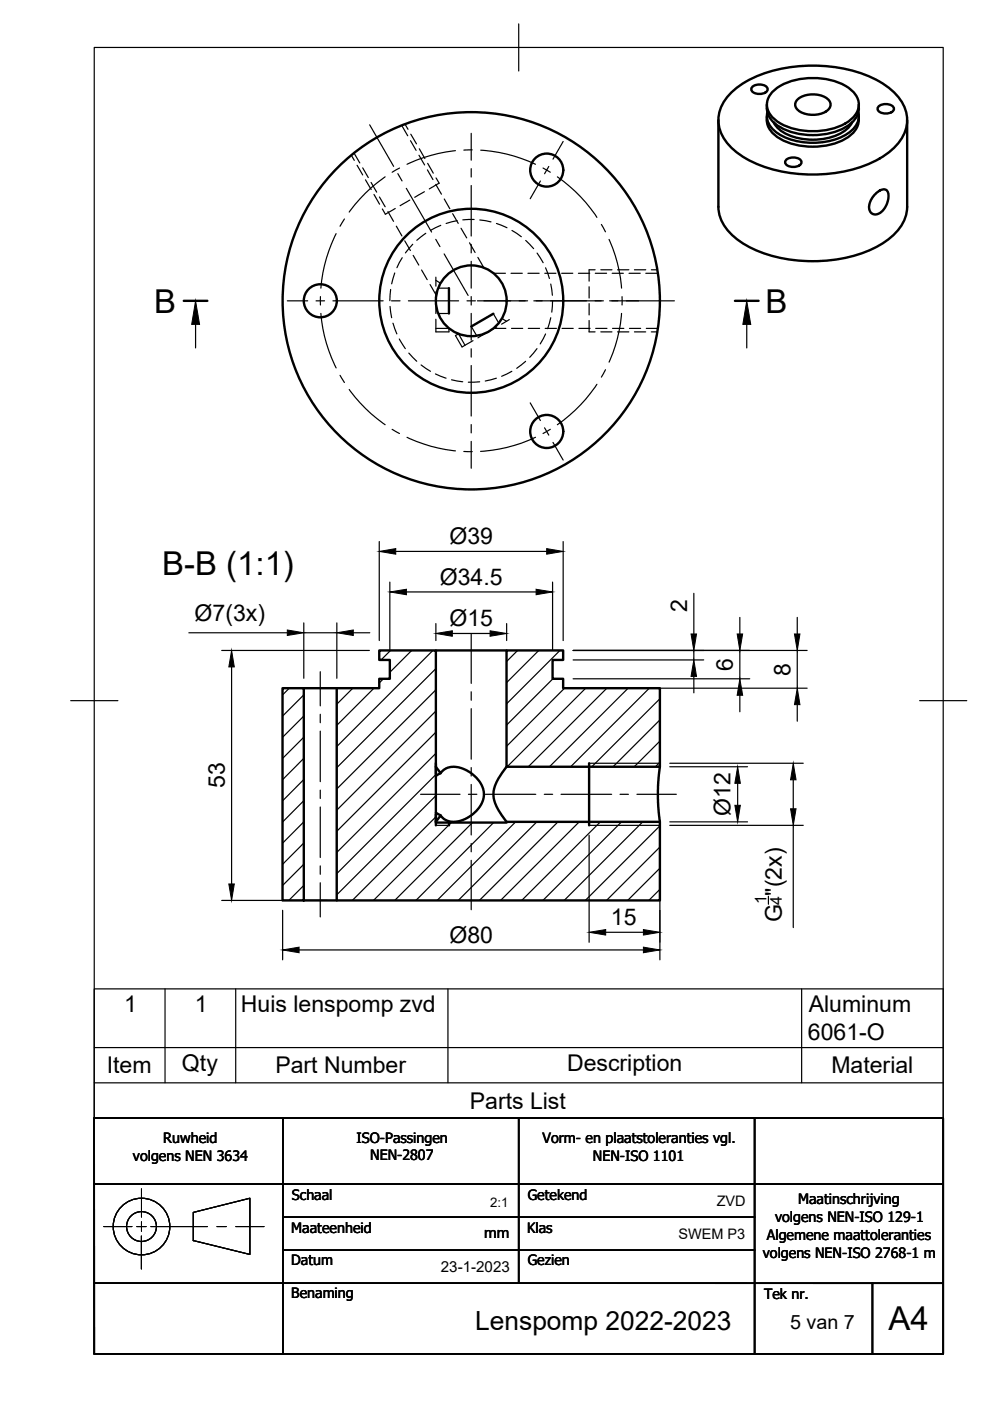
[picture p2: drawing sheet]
<svg xmlns="http://www.w3.org/2000/svg" width="210mm" height="297mm" viewBox="0 0 210 297" stroke-linecap="round" stroke-linejoin="round" font-family="sans-serif">
<!-- layer: Hidden -->
<g fill="none" stroke="#000" stroke-width=".25">
<path d="M75.1 32.4l1.2 2.2M76.9 35.6l1.2 2M78.7 38.7l1.2 2M85.2 26.6l1.2 2.2M87 29.8l1.2 2.1M88.8 32.9l1.2 2.1M90.6 36l1.2 2.1M92.4 39.1l1.2 2.1M93.1 38.8l-2.1 1.3M80.5 41.8l1.2 2M82.3 44.9l1.1 2M83.7 57.9l-.7 2.3"/>
<path d="M83.8 44.2l-2.1 1.2M84 47.9l1.2 2.1M85.3 54.6l-1.1 2.2M85.8 51.1l1.2 2M86.9 42.4l-2.1 1.2M87.5 51.8l-1.5 1.8M87.6 54.2l1.2 2M89.4 57.2l1.2 2.1M90 40.6l-2.1 1.2M90.3 49.5l-1.9 1.5M92.4 59.4l1 .6M92.4 58.8v1.9"/>
<path d="M93.5 47.8l-2.2 1M94.2 42.2l1.2 2.1M96 45.3l1.2 2.1M96.9 46.8l-2.3 .6M97.7 48.4l1.3 2M99.5 51.5l1.2 2M100.5 46.6h-2.4M101.3 54.6l1.3 2.2M101.7 46.6l2.4 .4M104.6 57.9h2.6M105.3 47.4l2.2 .9M108.4 57.9h2.3"/>
<path d="M108.5 48.9l2 1.3M111.5 51l1.6 1.7M111.9 57.9h2.4M113.9 53.7l1.2 2M115.5 57.9h2.4M115.7 56.8l.8 2.2M119.1 57.9h2.4M122.6 57.9h2.4M124.9 57.2v2.4M126.2 57.9h2.4M129.8 57.9h2.4M133.4 57.9h2.3"/>
<path d="M136.9 57.9h2.6M82.7 65l.3 2.4M82.8 61.4l-.1 2.4M83.3 68.5l.8 2.3M84.7 71.9l1.2 2M86.7 74.9l1.6 1.7M89.3 77.4l2 1.3M91.2 60.3l1.2 2.1M92.3 79.3l2.3 .9M92.4 61.9v4.6M92.4 67.7v2.7M92.4 69.6h2.8v.8"/>
<path d="M96.6 71.1l.6-.3 1.4 2.4M100.3 72.2l-2.3 1.4M104.8 69.6h2.5M105.3 69.3l-4 2.3M106.4 67.5l1 .6M108 67.8l-1.7 .9M108.5 69.6h2.3M108.5 78.7l-2.1 1.1M111.4 76.6l-1.8 1.5M112 69.6h2.4M113.9 73.9l-1.6 1.9M115.6 69.6h2.4"/>
<path d="M115.7 70.8l-1.2 2.1M116.8 67.4l-.7 2.3M116.8 60.2l.3 2.4M117.2 63.8l-.2 2.4M119.2 69.6h2.3M122.7 69.6h2.4M124.9 60.8v2.4M124.9 64.4v2.4M124.9 68v2.4M126.3 69.6h2.4M129.9 69.6h2.4M133.5 69.6h2.3"/>
<path d="M137 69.6h2.5M95.7 80.5l2.4 .4M101.7 80.9l-2.4 .1M105.2 80.2l-2.3 .6"/>
</g>
<!-- layer: Visible -->
<g fill="none" stroke="#000" stroke-width=".51">
<path d="M159.5 18.5a2.28 2.28 0 0 1 3.3 .3 1.51 1.51 0 0 1-2 1.1 1.33 1.33 0 0 1-1.5-1.1zM163.8 19.5a12.5 12.5 0 0 1 9.8-2.9 10.4 10.4 0 0 1 7.9 3.6 3.8 3.8 0 0 1-1.3 5.3 14.6 14.6 0 0 1-15.7 0 3.8 3.8 0 0 1-.7-6zM152.3 25.5v18.3a9.1 9.1 0 0 0 4.6 7.4 29 29 0 0 0 19.5 3.9 22.9 22.9 0 0 0 13.5-5.8 8.2 8.2 0 0 0 2.4-5.5v-18.3M154.6 20.1a21.7 21.7 0 0 1 13.2-5.9 31 31 0 0 1 18.7 3.1 10.9 10.9 0 0 1 5.7 7.1 8 8 0 0 1-3.2 7.4 26.3 26.3 0 0 1-17.6 5.2 25.8 25.8 0 0 1-15.8-5.2 7.7 7.7 0 0 1-2.5-9.6zM162.6 22.2v.8M162.6 24.6v.9M162.6 25.5a4.9 4.9 0 0 0 2.8 3.9 14.9 14.9 0 0 0 14.6-.5 4.6 4.6 0 0 0 2.1-3.4M162.7 23.8a4.2 4.2 0 0 0 2.5 4.6 14.7 14.7 0 0 0 15.1-.5 4 4 0 0 0 1.7-4.1M164 25.9a7.9 7.9 0 0 0 6.1 3.5 12 12 0 0 0 9.7-2.3l.9-1.2M166.6 33.9a2.28 2.28 0 0 1 3.3 .3 1.51 1.51 0 0 1-2 1.2 1.33 1.33 0 0 1-1.4-1.2zM169.2 21a5.5 5.5 0 0 1 6.3 0 1.56 1.56 0 0 1-.5 2.7 5.6 5.6 0 0 1-5.8-.4 1.45 1.45 0 0 1 0-2.3zM182.1 22.2a4.6 4.6 0 0 1-2.9 4.8 14.9 14.9 0 0 1-14.6-.5 4.6 4.6 0 0 1-2-3.5"/>
<path d="M182.1 24.6v.9M186.2 22.6a2.28 2.28 0 0 1 3.3 .3 1.51 1.51 0 0 1-2 1.2 1.33 1.33 0 0 1-1.4-1.2zM185.5 41.3l.6-.6a1.4 1.4 0 0 1 2-.2l.3 .6v.9l-.6 1.7a2.25 2.25 0 0 1-2.9 1.6 2.35 2.35 0 0 1 0-3.2zM95.2 61.1v5.4M104.6 66.5l-4.7 2.7M92.4 137.9h15M59.9 145.9h4.5v45h-4.5zM64.4 145.9h7M71.4 145.9v45h68.5v-16.6l-47.5 .1M71.4 145.9h9v-2h2.3v-4h-2.3v-2h12v36.4l1-1.4 1.1 1 1.2 .3 1.7-.1 1.5-.6a6 6 0 0 0 3.7-5.3l-.2-.9-.4-1.1a6.6 6.6 0 0 0-7.1-3.4l-1 .6-.5 .5-1-1.3M92.4 161.8v2.4M92.4 172.7v2.3"/>
<path d="M92.4 172.3l1 .6M93.4 163.9l-1 .6M95.2 174.4v.6M107.4 162.6l-2 3-.6 1.6-.2 .9 .2 1.5 .4 1.3 2.2 3.4M124.9 161.8v13.2M139.9 162.6h-32.5v-24.7h12v2h-2.2v4h2.2v2h20.5v16.7l-.4 4.8 .1 3.5 .3 3.4M64.4 190.9h7"/>
<circle cx="115.9" cy="36.1" r="3.5"/>
<circle cx="67.9" cy="63.8" r="3.5"/>
<circle cx="99.9" cy="63.8" r="40"/>
<circle cx="99.9" cy="63.8" r="19.5"/>
<circle cx="99.9" cy="63.8" r="7.5"/>
<circle cx="115.9" cy="91.5" r="3.5"/>
</g>
<!-- layer: Hidden Narrow -->
<g fill="none" stroke="#000" stroke-width=".25">
<path d="M74.5 32.9l.6 1.1M75.7 35l1.2 2.1M77.5 38.1l1.2 2.1M85.9 26.3l.6 1.1M87.1 28.5l1.2 2M88.9 31.5l1.2 2.1M90.7 34.6l1.2 2.1M92.5 37.7l.6 1.1M79.3 41.2l1.2 2.1M81.1 44.3l.6 1.1M124.9 57.2h1.3M127.4 57.2h2.4"/>
<path d="M130.9 57.2h2.4M134.5 57.2h2.4M138.1 57.2h1.3M92.4 70.4h2.8M96.6 71.1l1.4 2.5M124.9 70.4h1.3M127.4 70.4h2.4M130.9 70.4h2.4M134.5 70.4h2.4M138.1 70.4h1.3"/>
</g>
<!-- layer: Visible Narrow -->
<path d="M92.9 61.1h2.3M92.9 66.5h2.3M99.9 69.2l1.2 2M104.6 66.5l1.1 2M92.4 175h2.8M124.9 175h15M124.9 161.8h15" fill="none" stroke="#000" stroke-width=".25"/>
<!-- layer: Border -->
<path d="M20 10.1h180v276.9h-180zM110 5.1v10M15 148.6h10M195 148.6h10" fill="none" stroke="#000" stroke-width=".25"/>
<!-- layer: TitleBlock -->
<path d="M30 252.1v5.9M30 259v2.1M22 260.1h6M29 260.1h2M30 262.1v7M32 260.1h12M46 260.1h2M50 260.1h6" fill="none" stroke="#000" stroke-width=".21"/>
<path d="M20 237.1h180v49.9h-180zM60 237.1v49.9M110 237.1v35M160 237.1v49.9M20 251h180M60 258h100M20 272l180 .1M60 265.1h100M185 272v15" fill="none" stroke="#000" stroke-width=".36"/>
<g fill="none" stroke="#000" stroke-width=".25">
<path d="M41 263l12 3v-12l-12 3.1v5.9"/>
<circle cx="30" cy="260" r="6"/>
<circle cx="30" cy="260" r="3.2"/>
</g>
<!-- layer: Hatching -->
<g fill="none" stroke="#000" stroke-width=".25">
<path d="M82.8 137.9l-2 2M87.3 137.9l-4.6 4.6M91.8 137.9l-20.4 20.4M109.7 137.9l-2.3 2.3M114.2 137.9l-6.8 6.8M118.7 137.9l-11.3 11.3M61.3 145.9l-1.4 1.4M64.4 147.3l-4.5 4.5M64.4 151.8l-4.5 4.5M64.4 156.3l-4.5 4.5M74.8 145.9l-3.4 3.4M79.3 145.9l-7.9 7.9"/>
<path d="M81.3 143.9l-.9 .9M92.4 141.8l-21 21M92.4 146.3l-21 21M92.4 150.8l-21 21M92.4 155.2l-21 21M92.4 159.7l-21 21M117.2 143.9l-9.8 9.8M119.7 145.9l-12.3 12.3M124.2 145.9l-16.7 16.7M128.7 145.9l-16.7 16.7M133.2 145.9l-16.7 16.7M137.7 145.9l-16.7 16.7"/>
<path d="M139.9 148.2l-14.4 14.4M139.9 152.6l-9.9 10M139.9 157.1l-5.4 5.5M64.4 160.8l-4.5 4.5M64.4 165.3l-4.5 4.5M64.4 169.8l-4.5 4.5M64.4 174.3l-4.5 4.5M64.4 178.7l-4.5 4.5M92.4 164.2l-21 21M92.4 168.7l-21 21M92.4 173.2l-17.7 17.7M95.7 174.4l-16.5 16.5"/>
<path d="M100.2 174.4l-16.5 16.5M104.7 174.4l-16.5 16.5M109.3 174.3l-16.6 16.6M113.8 174.3l-16.6 16.6M118.3 174.3l-16.7 16.6M122.8 174.3l-16.7 16.6M127.3 174.3l-16.7 16.6M131.8 174.3l-16.7 16.6M136.3 174.3l-16.7 16.6M139.9 161.6l-.9 1M139.9 175.1l-15.8 15.8M139.9 179.6l-11.3 11.3"/>
<path d="M64.4 183.2l-4.5 4.5M64.4 187.7l-3.2 3.2M139.9 184.1l-6.8 6.8M139.9 188.6l-2.3 2.3"/>
</g>
<!-- layer: Section Lines -->
<path d="M39 63.8h5M155.8 63.8h5" fill="none" stroke="#000" stroke-width=".51"/>
<path d="M41.5 68.8v5M158.3 68.8v5" fill="none" stroke="#000" stroke-width=".25"/>
<path d="M41.5 63.8l.8 5h-1.7zM158.3 63.8l.9 5h-1.7z" fill="#000" stroke="#000" stroke-width=".21"/>
<!-- layer: Parts Lists -->
<path d="M20 209.7h180v27.4h-180zM35 209.7v19.9M50 209.7v19.9M95 209.7v19.9M170 209.7v19.9M20 229.6h180M20 222.1h180" fill="none" stroke="#000" stroke-width=".25"/>
<!-- layer: FD_Dimensions -->
<g fill="none" stroke="#000" stroke-width=".25">
<path d="M80.4 114.8v21M83.9 116.9h32M119.4 114.8v21M40 134.2h20.9M47 137.9h31.3M64.4 132.1v11.7M64.4 134.2h7M71.4 132.1v11.7M74.9 134.2h3.5M82.7 123.4v14.4M86.2 125.5h27.5M92.4 132.2v3.6"/>
<path d="M95.9 134.3h8M107.4 132.2v3.6M117.2 123.4v14.4M121.5 137.9h49.6M121.5 139.9h27.7M147.1 125.8v8.6M147.1 137.9v2M156.9 130.9v3.5M156.9 137.9v6M169 130.9v3.5M169 137.9v8M49.1 141.4v46"/>
<path d="M121.5 145.9h49.6M121.5 143.9h37.5M147.1 143.4v3.5M156.9 147.4v3.5M169 149.4v3.5M124.9 177.1v22.7M139.9 177.1v26.4M142 161.8h28.3M142 175h28.3M142 174.3h16.5M142 162.6h16.5M156.4 166.1v4.6"/>
<path d="M168.2 165.3v6.2M168.2 175v21.7M47 190.9h22.3M59.9 193v10.5M128.4 197.7h8M162.9 190v1.7M63.4 201.4h73"/>
</g>
<g fill="#000" stroke="#000" stroke-width=".21">
<path d="M80.4 116.9l3.5-.6v1.2zM115.9 116.3l3.5 .6-3.5 .6zM60.9 133.6l3.5 .6-3.5 .5zM71.4 134.2l3.5-.6v1.1zM82.7 125.5l3.5-.6v1.2zM92.4 134.3l3.5-.6v1.2zM103.9 133.7l3.5 .6-3.5 .6zM113.7 124.9l3.5 .6-3.5 .6zM146.5 134.4h1.2l-.6 3.5zM156.3 134.4h1.2l-.6 3.5zM168.4 134.4h1.2l-.6 3.5zM49.1 137.9l.6 3.5h-1.2z"/>
<path d="M147.1 139.9l.6 3.5h-1.2zM156.9 143.9l.6 3.5h-1.2zM169 145.9l.6 3.5h-1.2zM155.8 170.7h1.2l-.6 3.6zM156.4 162.6l.6 3.5h-1.2zM168.2 161.8l.6 3.5h-1.2zM167.6 171.5h1.2l-.6 3.5zM48.5 187.4h1.2l-.6 3.5zM124.9 197.7l3.5-.6v1.2zM136.4 197.1l3.5 .6-3.5 .6zM59.9 201.4l3.5-.6v1.2zM136.4 200.8l3.5 .6-3.5 .6z"/>
</g>
<!-- layer: Smart Centers -->
<g fill="none" stroke="#000" stroke-width=".25">
<path d="M78.4 26.5l5.1 8.8M81.7 37.5a31.5 31.5 0 0 0-7.7 7.5M84.3 36.8l.9 1.6M84.7 35.6l-1.6 .9M86.1 39.9l5.4 9.3M96.6 31.9a32.3 32.3 0 0 0-10.3 2.9M99.9 28.3v5.7M99.9 35.8v1.7M99.9 39.3v10.7M100.1 31.8h-1.8M101.9 31.8a31.7 31.7 0 0 1 11.6 3M114.6 38.4l-2.2 3.7"/>
<path d="M115.1 35.6l1.6 .9M116.4 35.3l-.9 1.5M118.2 37.5a31.5 31.5 0 0 1 8.4 8.6M119.4 30l-2.2 3.7M71.3 49.5a31.3 31.3 0 0 0-3.3 11.6M73 46.4l-.9 1.6M92.4 50.7l.9 1.6M94.2 53.8l5.1 8.8M99.9 51.8v1.8M99.9 55.4v5.7M127.5 47.6l.9 1.6M129.1 50.8a30.6 30.6 0 0 1 2.7 10.3"/>
<path d="M60.9 63.8h4.3M67 63.8h1.8M67.9 62.9v1.8M68 66.4a31.3 31.3 0 0 0 3.3 11.6M70.6 63.8h10.6M72.1 79.6l.9 1.5M83 63.8h1.8M86.6 63.8h10.6M99 63.8h1.8M99.9 62.9v1.8M99.9 66.4v5.7M99.9 73.9v1.8"/>
<path d="M99.9 77.5v10.7M101.2 63.8h10.7M113.2 63.8h14.7M128.4 78.4l-.9 1.6M129.2 63.8h13.8M131.8 66.4a30.6 30.6 0 0 1-2.7 10.4M131.9 62.9v1.8M74 82.6a31.5 31.5 0 0 0 7.7 7.5M83.1 91l1.6 .9M86.3 92.7a30.9 30.9 0 0 0 10.3 2.9M98.3 95.7l1.8 .1M99.9 90v1.8"/>
<path d="M99.9 93.6v5.7M112.4 85.4l2.2 3.8M113.5 92.7a31.7 31.7 0 0 1-11.6 3M115.5 90.7l.9 1.6M116.7 91l-1.6 .9M117.2 93.8l2.2 3.7M126.6 81.5a31.8 31.8 0 0 1-8.4 8.6M99.9 134.4v10.5M67.9 142.4v7.3M67.9 151.4v1.8M67.9 155v10.7M99.9 146.7v1.8"/>
<path d="M99.9 150.2v10.8M67.9 167.5v1.8M67.9 171.1v10.7M89.2 168.4h8.3M99.3 168.4h1.8M99.9 162.7v1.8M99.9 166.3v10.7M99.9 178.8v1.8M102.9 168.4h10.7M115.4 168.4h1.8M119 168.4h10.7M131.5 168.4h1.7"/>
<path d="M135 168.4h8.4M67.9 183.6v1.8M67.9 187.2v7.2M99.9 182.4v10.5"/>
</g>
<g font-size="7">
<text x="32.7" y="66.3">B</text>
<text x="162.3" y="66.3">B</text>
<text x="34.4" y="121.9">B-B (1:1)</text>
<text x="188.4" y="282">A4</text>
</g>
<text font-size="5.6" x="100.8" y="282">Lenspomp 2022-2023</text>
<g font-size="4.9">
<text x="95.3" y="115.4">Ø39</text>
<text x="93.3" y="124">Ø34.5</text>
<text x="41.3" y="131.7">Ø7(3x)</text>
<text x="145.7" y="129.7" transform="rotate(-90 145.7 129.7)">2</text>
<text x="95.3" y="132.8">Ø15</text>
<text x="155.4" y="142.2" transform="rotate(-90 155.4 142.2)">6</text>
<text x="167.6" y="143.3" transform="rotate(-90 167.6 143.3)">8</text>
<text x="47.6" y="167.1" transform="rotate(-90 47.6 167.1)">53</text>
<text x="154.9" y="173" transform="rotate(-90 154.9 173)">Ø12</text>
<text x="129.5" y="196.2">15</text>
<text x="165.8" y="195.5" transform="rotate(-90 165.8 195.5)">G &quot;(2x)</text>
<text x="95.3" y="199.9">Ø80</text>
<text x="26.3" y="214.6">1</text>
<text x="41.3" y="214.6">1</text>
<text x="51.1" y="214.7">Huis lenspomp zvd</text>
<text x="171.5" y="214.7">Aluminum</text>
<text x="171.3" y="220.6">6061-O</text>
<text x="22.6" y="227.6">Item</text>
<text x="38.6" y="227.1">Qty</text>
<text x="58.4" y="227.6">Part Number</text>
<text x="120.2" y="227.1">Description</text>
<text x="176.3" y="227.6">Material</text>
<text x="99.6" y="235">Parts List</text>
</g>
<text font-size="4.2" x="167.5" y="281.9">5 van 7</text>
<g font-size="3.4">
<text x="162.5" y="191.7" transform="rotate(-90 162.5 191.7)">1</text>
<text x="165.8" y="191.8" transform="rotate(-90 165.8 191.8)">4</text>
</g>
<g font-size="3.2">
<text x="102.7" y="262.5">mm</text>
<text x="93.5" y="269.7">23-1-2023</text>
</g>
<g font-size="3.1">
<text x="152" y="255.6">ZVD</text>
<text x="143.8" y="262.6">SWEM P3</text>
</g>
<g font-size="3">
<text x="34.6" y="242.3">Ruwheid</text>
<text x="75.6" y="242.3">ISO-Passingen</text>
<text x="115" y="242.3">Vorm- en plaatstoleranties vgl.</text>
<text x="28.2" y="246.1">volgens NEN 3634</text>
<text x="78.5" y="246">NEN-2807</text>
<text x="125.7" y="246.1">NEN-ISO 1101</text>
<text x="61.9" y="254.3">Schaal</text>
<text x="111.9" y="254.3">Getekend</text>
<text x="169.2" y="255.3">Maatinschrijving</text>
<text x="61.8" y="261.4">Maateenheid</text>
<text x="111.8" y="261.4">Klas</text>
<text x="162.6" y="262.9">Algemene maattoleranties</text>
<text x="164.3" y="259.1">volgens NEN-ISO 129-1</text>
<text x="61.8" y="268.3">Datum</text>
<text x="111.9" y="268.3">Gezien</text>
<text x="161.7" y="266.6">volgens NEN-ISO 2768-1 m</text>
<text x="61.8" y="275.3">Benaming</text>
<text x="162" y="275.3">Tek nr.</text>
</g>
<text font-size="2.8" x="103.9" y="255.8">2:1</text>
</svg>
